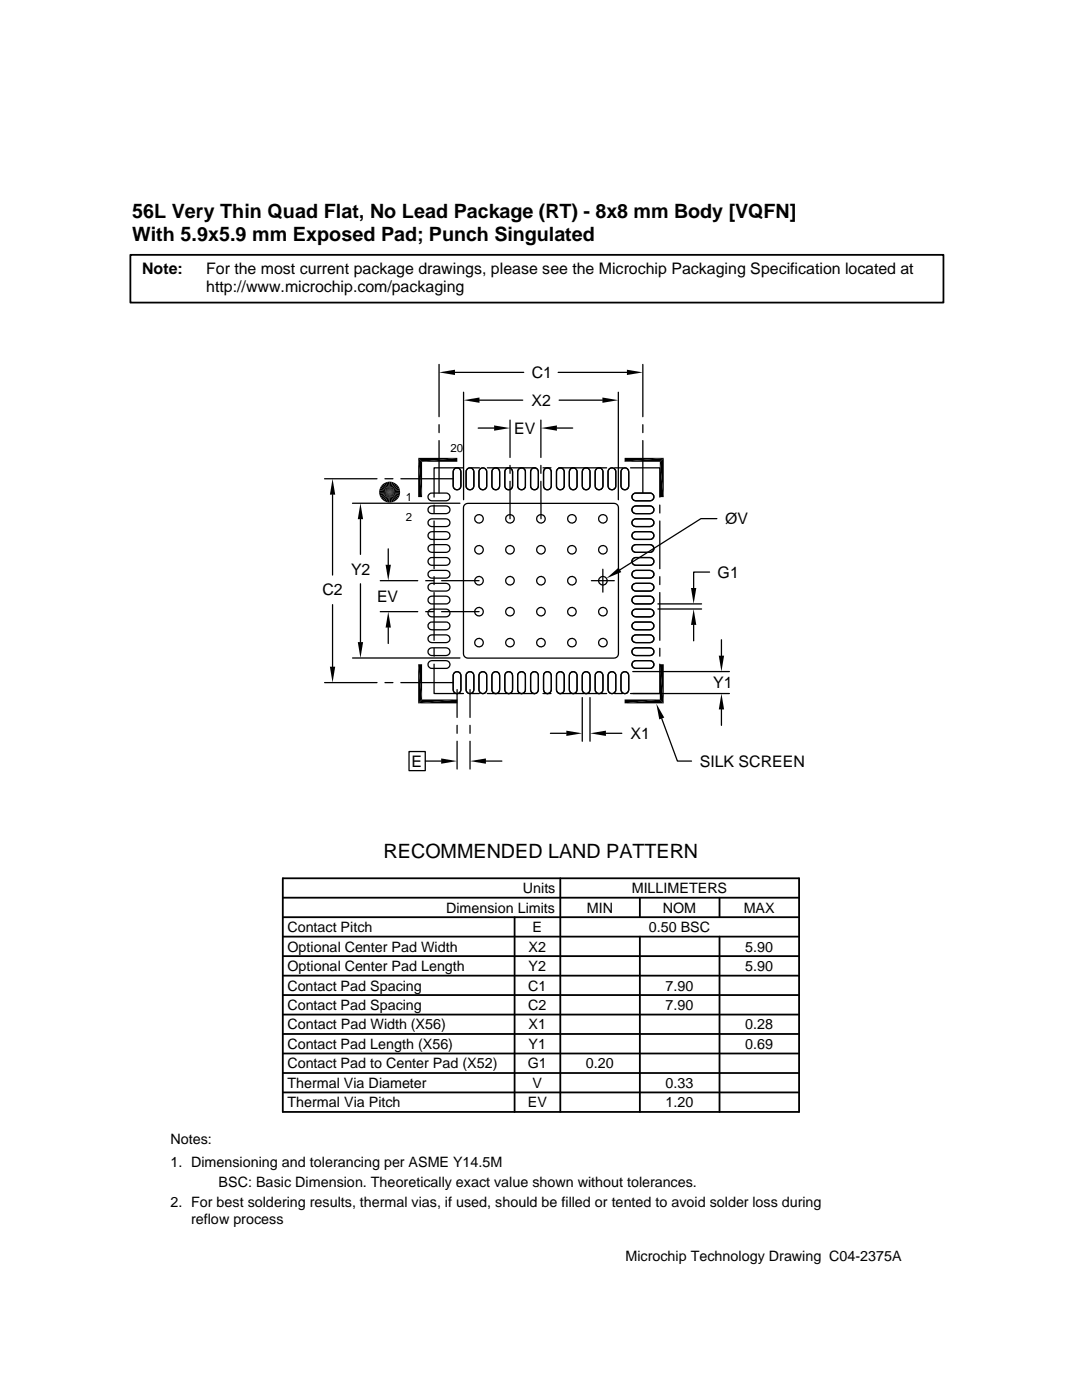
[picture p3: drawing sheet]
<svg xmlns="http://www.w3.org/2000/svg" width="216mm" height="279mm" viewBox="0 0 216 279" stroke-linecap="round" stroke-linejoin="round" font-family="sans-serif">
<g fill="none" stroke="#000" stroke-width=".25">
<path d="M87.6 72.7v10.5M90.8 74.3h13.7M92.5 78.3v21.4M95.7 79.9h8.6M111.4 74.3h13.7M111.6 79.9h8.6M123.4 78.3v21.4M128.3 72.7v10.5M64.8 95.5h10.4M66.4 98.7v16.1M76.8 95.5h1.6M80 95.5h10.4"/>
<path d="M85.7 98.6l.5-.2h2.8a.77 .77 0 0 1 .8 .8 .77 .77 0 0 1-.8 .7h-2.8a.77 .77 0 0 1-.8-.5 .77 .77 0 0 1 .3-.8zM87.6 84.8v1.5M87.6 87.9v10.5M90.7 93.5l.3-.1a.77 .77 0 0 1 1 .7v2.9a.77 .77 0 0 1-.8 .7 .77 .77 0 0 1-.8-.7v-2.9zM92.5 93.4h-5.9v5.8M93.3 93.5l.2-.1a.77 .77 0 0 1 1.1 .7v2.9a.77 .77 0 0 1-.8 .7 .77 .77 0 0 1-.8-.7v-3.1zM94.1 93.4h1.6M95.4 85.4h3.2M95.9 93.5l.2-.1a.76 .76 0 0 1 1 .7v2.9a.77 .77 0 0 1-.8 .7 .77 .77 0 0 1-.7-.7v-2.9zM97.2 93.4h9.6M98.5 93.5l.2-.1a.77 .77 0 0 1 1 .7v2.9a.77 .77 0 0 1-.8 .7 .77 .77 0 0 1-.8-.7v-2.9zM101 93.5l.3-.1a.77 .77 0 0 1 1 .7v2.9a.77 .77 0 0 1-.8 .7 .77 .77 0 0 1-.8-.7v-2.9z"/>
<path d="M101.8 83.8v7.5M101.8 92.9v1.6M101.8 96.1v7.4M103.6 93.5l.2-.1a.76 .76 0 0 1 1 .7v2.9a.77 .77 0 0 1-.7 .7 .77 .77 0 0 1-.8-.7v-2.9zM106.2 93.5l.2-.1a.77 .77 0 0 1 1 .7v2.9a.77 .77 0 0 1-.8 .7 .77 .77 0 0 1-.7-.7v-2.9zM107.9 96.1v7.4M107.9 83.8v7.5M107.9 92.9v1.6M108.4 93.4h1.5M108.8 93.5l.2-.1a.77 .77 0 0 1 1 .7v2.9a.77 .77 0 0 1-.8 .7 .77 .77 0 0 1-.7-.7v-2.9zM111.1 85.4h3.2M111.4 93.5l.2-.1a.77 .77 0 0 1 1 .7v2.9a.77 .77 0 0 1-.8 .7 .77 .77 0 0 1-.8-.7l.1-3.1z"/>
<path d="M111.5 93.4h9.6M113.9 93.5l.2-.1a.77 .77 0 0 1 1 .7v2.9a.77 .77 0 0 1-.7 .7 .77 .77 0 0 1-.8-.7v-2.9zM116.5 93.5l.2-.1a.77 .77 0 0 1 1 .7v2.9a.77 .77 0 0 1-.7 .7 .77 .77 0 0 1-.8-.7v-2.9zM119.1 93.5l.2-.1a.77 .77 0 0 1 1 .7v2.9a.77 .77 0 0 1-.8 .7 .77 .77 0 0 1-.7-.7v-3.1zM121.6 93.5l.3-.1a.76 .76 0 0 1 1 .7v2.9a.77 .77 0 0 1-.8 .7 .77 .77 0 0 1-.8-.7v-2.9zM122.6 93.4h1.6M124.2 93.5l.2-.1a.77 .77 0 0 1 1.1 .7v2.9a.77 .77 0 0 1-.8 .7 .77 .77 0 0 1-.8-.7v-2.9zM125.8 93.4h5.9v5.8M126.2 98.7l.4-.3h3.1a.77 .77 0 0 1 .8 .8 .77 .77 0 0 1-.8 .7h-3.1a.77 .77 0 0 1-.4-1.2zM128.3 84.8v1.5M128.3 87.9v10.5M70.3 100.4h21.5"/>
<path d="M71.9 103.6v7M71.9 116.5v11.6M75.9 115.9h7.5M77.5 109.5v3.2M84.9 115.9h1.6M85.6 101.3l.6-.3h2.8a.77 .77 0 0 1 .8 .7 .77 .77 0 0 1-.8 .8h-2.8l-.5-.1a.73 .73 0 0 1-.1-1.1zM85.6 106.4l.6-.3h2.8a.77 .77 0 0 1 .8 .8 .77 .77 0 0 1-.8 .8h-2.8l-.5-.2a.73 .73 0 0 1-.1-1.1zM85.6 114.2l.6-.4h2.8a.77 .77 0 0 1 .8 .8 .77 .77 0 0 1-.8 .8h-2.8l-.5-.2a.73 .73 0 0 1-.1-1zM85.6 119.3l.6-.3h2.8a.77 .77 0 0 1 .8 .8 .77 .77 0 0 1-.8 .7h-2.8l-.5-.1a.73 .73 0 0 1-.1-1.1zM85.7 103.7l.5-.2h2.8a.77 .77 0 0 1 .8 .8 .77 .77 0 0 1-.8 .8h-2.8a.77 .77 0 0 1-.8-.5 .77 .77 0 0 1 .3-.9zM85.7 108.8l.5-.1h2.8a.77 .77 0 0 1 .8 .8 .77 .77 0 0 1-.8 .7h-2.8a.77 .77 0 0 1-.8-.5 .77 .77 0 0 1 .3-.9zM85.7 111.4l.5-.1h2.8a.77 .77 0 0 1 .8 .7 .77 .77 0 0 1-.8 .8h-2.8a.77 .77 0 0 1-.8-.5 .77 .77 0 0 1 .3-.9z"/>
<path d="M85.7 116.6l.5-.2h2.8a.77 .77 0 0 1 .8 .8 .77 .77 0 0 1-.8 .8h-2.8a.77 .77 0 0 1-.8-.6 .77 .77 0 0 1 .3-.8zM86.6 100.8v1.6M86.6 104v9.5M86.6 115.1v1.6M86.6 118.3v9.5M88.1 115.9h7.5M92.8 100.6l.6-.1h29.1a.88 .88 0 0 1 .9 .8v29.2a.88 .88 0 0 1-.9 .8h-29.1a.88 .88 0 0 1-.9-.8v-29.2zM118 115.9h4.6M120.3 113.6v4.6M126.2 119.3l.7-.3h2.8a.77 .77 0 0 1 .8 .8 .77 .77 0 0 1-.8 .7h-2.8l-.5-.1a.76 .76 0 0 1-.2-1.1zM126.2 116.7l.7-.3h2.8a.77 .77 0 0 1 .8 .8 .77 .77 0 0 1-.8 .8l-3.1-.1a.77 .77 0 0 1-.4-1.2zM126.2 114.2l.7-.4h2.8a.77 .77 0 0 1 .8 .8 .77 .77 0 0 1-.8 .8l-3.1-.1a.77 .77 0 0 1-.4-1.1z"/>
<path d="M126.2 111.6l.4-.3h3.1a.77 .77 0 0 1 .8 .7 .77 .77 0 0 1-.8 .8h-3.1a.77 .77 0 0 1-.4-1.2zM126.2 109l.7-.3h2.8a.77 .77 0 0 1 .8 .8 .77 .77 0 0 1-.8 .7h-3.1a.77 .77 0 0 1-.4-1.2zM126.2 106.4l.7-.3h2.8a.77 .77 0 0 1 .8 .8 .77 .77 0 0 1-.8 .8h-2.8l-.5-.2a.76 .76 0 0 1-.2-1.1zM126.2 103.9l.7-.4h2.8a.77 .77 0 0 1 .8 .8 .77 .77 0 0 1-.8 .8h-3.1a.77 .77 0 0 1-.4-1.2zM126.2 101.3l.7-.3h2.8a.77 .77 0 0 1 .8 .7 .77 .77 0 0 1-.8 .8h-3.1a.77 .77 0 0 1-.4-1.2zM131.7 100.8v1.6M131.7 104v9.5M131.7 115.1v1.6M131.7 118.3v9.5M141.6 114.2h-3.2v3.1M143 103.5h-3.1l-16.2 10.2M64.8 136.2h10.4"/>
<path d="M66.4 120.7v12.4M70.3 131.3h21.5M75.9 122.1h7.5M76.8 136.2h1.6M77.5 125.2v3.2M80 136.2h10.4M84.9 122.1h1.6M85.6 121.9l.6-.3h2.8a.77 .77 0 0 1 .8 .7 .77 .77 0 0 1-.8 .8h-2.8l-.5-.1a.73 .73 0 0 1-.1-1.1zM85.6 127l.6-.3h2.8a.77 .77 0 0 1 .8 .8 .77 .77 0 0 1-.8 .7h-2.8l-.5-.1a.73 .73 0 0 1-.1-1.1zM85.6 132.2l.6-.4h2.8a.77 .77 0 0 1 .8 .8 .77 .77 0 0 1-.8 .8h-2.8l-.5-.2a.73 .73 0 0 1-.1-1zM85.7 124.3l.5-.2h2.8a.77 .77 0 0 1 .8 .8 .77 .77 0 0 1-.8 .8h-2.8a.77 .77 0 0 1-.8-.5 .77 .77 0 0 1 .3-.9zM85.7 129.4l.5-.1h2.8a.77 .77 0 0 1 .8 .8 .77 .77 0 0 1-.8 .7h-2.8a.77 .77 0 0 1-.8-.5 .77 .77 0 0 1 .3-.9z"/>
<path d="M86.6 132.5v5.9h5.9M86.6 129.4v1.6M88.1 122.1h7.5M90.6 134.4a.77 .77 0 0 1 .8-.3 .77 .77 0 0 1 .6 .7v2.8a.77 .77 0 0 1-.8 .8 .77 .77 0 0 1-.8-.8v-2.8zM91.2 137.6v5.6M93.2 134.4a.78 .78 0 0 1 .8-.3 .78 .78 0 0 1 .6 .7v2.8a.77 .77 0 0 1-.8 .8 .77 .77 0 0 1-.8-.8v-2.8zM93.8 137.6v5.6M94.1 138.4h1.6M95.7 134.4a.77 .77 0 0 1 .9-.3 .77 .77 0 0 1 .5 .7v2.8a.77 .77 0 0 1-.8 .8 .77 .77 0 0 1-.7-.8v-2.8zM97.2 138.4h9.6M98.3 134.4a.77 .77 0 0 1 .9-.3 .77 .77 0 0 1 .5 .7v2.8a.77 .77 0 0 1-.8 .8 .77 .77 0 0 1-.8-.8v-2.8zM100.9 134.4a.77 .77 0 0 1 .8-.3 .77 .77 0 0 1 .6 .7v2.8a.77 .77 0 0 1-.8 .8 .77 .77 0 0 1-.8-.8v-2.8z"/>
<path d="M103.4 134.4a.77 .77 0 0 1 .9-.3 .77 .77 0 0 1 .5 .7v2.8a.77 .77 0 0 1-.7 .8 .77 .77 0 0 1-.8-.8v-2.8zM106 134.4a.77 .77 0 0 1 .9-.3 .77 .77 0 0 1 .5 .7v2.8a.77 .77 0 0 1-.8 .8 .77 .77 0 0 1-.7-.8v-2.8zM108.4 138.4h1.5M108.6 134.4a.77 .77 0 0 1 .9-.3 .77 .77 0 0 1 .5 .7v2.8a.77 .77 0 0 1-.8 .8 .77 .77 0 0 1-.7-.8v-2.8zM111.2 134.4a.78 .78 0 0 1 .8-.3 .78 .78 0 0 1 .6 .7v2.8a.77 .77 0 0 1-.8 .8 .77 .77 0 0 1-.8-.8v-2.8zM111.5 138.4h9.6M113.7 134.4a.77 .77 0 0 1 .9-.3 .77 .77 0 0 1 .5 .7v2.8a.77 .77 0 0 1-.7 .8 .77 .77 0 0 1-.8-.8v-2.8zM116.2 139.2v8.7M116.3 134.4a.77 .77 0 0 1 .9-.3 .77 .77 0 0 1 .5 .7v2.8a.77 .77 0 0 1-.7 .8 .77 .77 0 0 1-.8-.8v-2.8zM117.7 139.2v8.7M118.9 134.4a.78 .78 0 0 1 .9-.3 .78 .78 0 0 1 .5 .7v2.8a.77 .77 0 0 1-.8 .8 .77 .77 0 0 1-.7-.8v-2.8zM121.5 134.4a.77 .77 0 0 1 .8-.3 .77 .77 0 0 1 .6 .7v2.8a.77 .77 0 0 1-.8 .8 .77 .77 0 0 1-.8-.8v-2.8z"/>
<path d="M122.6 138.4h1.6M124.1 134.4a.77 .77 0 0 1 .8-.3 .77 .77 0 0 1 .6 .7v2.8a.77 .77 0 0 1-.8 .8 .77 .77 0 0 1-.8-.8v-2.8zM125.8 138.4h19.7M126.2 132.2l.7-.4h2.8a.77 .77 0 0 1 .8 .8 .77 .77 0 0 1-.8 .8h-2.8l-.5-.2a.76 .76 0 0 1-.2-1zM126.2 129.6l.7-.3h2.8a.77 .77 0 0 1 .8 .8 .77 .77 0 0 1-.8 .7h-3.1a.77 .77 0 0 1-.4-1.2zM126.2 127l.7-.3h2.8a.77 .77 0 0 1 .8 .8 .77 .77 0 0 1-.8 .7h-3.1a.77 .77 0 0 1-.4-1.2zM126.2 124.5l.4-.3 3.1-.1a.77 .77 0 0 1 .8 .8 .77 .77 0 0 1-.8 .8l-3.1-.1a.77 .77 0 0 1-.4-1.1zM126.2 121.9l.7-.3h2.8a.77 .77 0 0 1 .8 .7 .77 .77 0 0 1-.8 .8h-3.1a.77 .77 0 0 1-.4-1.2zM126.3 134h19.2M131.3 121.5h8.7M131.3 120.5h8.7M131.7 129.4v1.6"/>
<path d="M131.7 132.5v5.9M138.4 124.7v3.2M144 127.7v3.2M81.6 150h3.3v3.8h-3.3zM84.9 151.9h3.1M91.2 144.8v1.5M91.2 147.9v5.6M93.8 144.8v1.5M93.8 147.9v5.6M97 151.9h3.1M109.8 146.3h3.2M120.9 146.3h3.2"/>
<path d="M132 143.4l3.2 8.5h2.8M144 141.6v3.2"/>
<circle cx="95.6" cy="115.9" r=".85"/>
<circle cx="95.6" cy="109.7" r=".85"/>
<circle cx="95.6" cy="103.5" r=".85"/>
<circle cx="101.8" cy="115.9" r=".85"/>
<circle cx="101.8" cy="109.7" r=".85"/>
<circle cx="101.8" cy="103.5" r=".85"/>
<circle cx="107.9" cy="115.9" r=".85"/>
<circle cx="107.9" cy="109.7" r=".85"/>
<circle cx="107.9" cy="103.5" r=".85"/>
<circle cx="114.1" cy="115.9" r=".85"/>
<circle cx="114.1" cy="109.7" r=".85"/>
<circle cx="114.1" cy="103.5" r=".85"/>
<circle cx="120.3" cy="115.9" r=".85"/>
<circle cx="120.3" cy="109.7" r=".85"/>
<circle cx="120.3" cy="103.5" r=".85"/>
<circle cx="95.6" cy="122.1" r=".85"/>
<circle cx="95.6" cy="128.3" r=".85"/>
<circle cx="101.8" cy="122.1" r=".85"/>
<circle cx="101.8" cy="128.3" r=".85"/>
<circle cx="107.9" cy="122.1" r=".85"/>
<circle cx="107.9" cy="128.3" r=".85"/>
<circle cx="114.1" cy="122.1" r=".85"/>
<circle cx="114.1" cy="128.3" r=".85"/>
<circle cx="120.3" cy="122.1" r=".85"/>
<circle cx="120.3" cy="128.3" r=".85"/>
</g>
<g fill="none" stroke="#000" stroke-width=".36">
<path d="M26 50.9h162.3v9.5h-162.3zM56.4 179.2h103M56.4 175.3h103v46.6h-103zM111.8 175.3v46.6M127.7 179.2v3.8M143.6 179.2v3.8M56.4 183h103M56.4 190.8h103M56.4 186.9h103M56.4 194.7h103M56.4 198.6h103M102.7 183v38.9"/>
<path d="M127.7 186.9v35M143.6 186.9v35M56.4 202.5h103M56.4 206.4h103M56.4 214.1h103M56.4 210.2h103M56.4 218h103"/>
</g>
<g fill="#000">
<path d="M87.6 74.3l3.2-.5v1zM92.5 79.9l3.2-.6v1.1zM120.2 79.3l3.2 .6-3.2 .5zM125.1 73.8l3.2 .5-3.2 .5zM66.4 95.5l.5 3.2h-1.1zM75.7 98.6l2-.4-1.9 .8zM75.8 97.4l1.9 .8-2-.4zM75.8 99l1.9-.8-1.7 1.2zM76 97l1.7 1.2-1.9-.8zM76 99.4l1.7-1.2-1.4 1.5zM76.3 96.7l1.4 1.5-1.7-1.2zM77.7 98.2l-1.1 1.7-.3-.2z"/>
<path d="M76.3 96.7l.3-.2 1.1 1.7zM77.7 98.2l-.8 1.9-.3-.2zM76.6 96.5l.3-.2 .8 1.9zM76.9 96.3l.4-.1 .4 2zM78.2 96.2l.3 .1-.8 1.9zM78.5 96.3l.4 .2-1.2 1.7zM77.7 98.2l1.5 1.5-.3 .2zM78.9 96.5l.3 .2-1.5 1.5zM77.7 98.2l1.8 1.2-.3 .3zM77.7 98.2l1.5-1.5 .3 .3zM77.7 98.2l2 .8-.2 .4zM77.7 98.2l1.8-1.2 .2 .4z"/>
<path d="M77.7 98.2l2.1 .4-.1 .4zM77.7 98.2l2-.8 .1 .4zM83.4 91.4l.8 7.8h-.8zM83.4 91.4h7.8l-7 .8zM83.4 91.4l.8 .8v7zM84.2 92.2l7-.8v.8zM98.6 84.9l3.2 .5-3.2 .6zM107.9 85.4l3.2-.5v1.1zM124.6 91.4h7.8l-7.8 .8zM124.6 92.2l7.8-.8-.7 .8zM131.7 92.2l.7 7h-.7zM131.7 92.2l.7-.8v7.8z"/>
<path d="M71.9 100.4l.6 3.2h-1.1zM77.7 98.2l-.4 2.1-.4-.2zM76.9 112.7h1.1l-.5 3.2zM77.7 98.2l.8 1.9-.3 .2zM77.7 98.2l1.2 1.7-.4 .2zM121 115.4l2.4-2.1 .6 .9zM137.9 117.3h1l-.5 3.2zM65.8 133.1h1.1l-.5 3.1zM71.4 128.1h1.1l-.6 3.2zM77.5 122.1l.5 3.1h-1.1zM83.4 132.6h.8v7zM84.2 139.6h7l-7.8 .8z"/>
<path d="M131.7 132.6l.7 7.8-.7-.8zM124.6 139.6h7.1l-7.1 .8zM131.7 132.6h.7v7.8zM138.4 121.5l.5 3.2h-1zM143.4 130.9h1.1l-.5 3.1zM83.4 132.6l.8 7-.8 .8zM88 151.4l3.2 .5-3.2 .5zM83.4 140.4l7.8-.8v.8zM93.8 151.9l3.2-.5v1zM113 145.8l3.2 .5-3.2 .6zM117.7 146.3l3.2-.5v1.1zM131 140.4l1.5 2.8-.9 .4z"/>
<path d="M124.6 140.4l7.1-.8 .7 .8zM144 138.4l.5 3.2h-1.1z"/>
</g>
<path d="M75.6 98h4.2M77.5 96.1v4.2M79.8 98.4h-4.2" fill="none" stroke="#000" stroke-width=".4"/>
<path d="M78 96.1v4.2" fill="none" stroke="#000" stroke-width=".42"/>
<g font-size="3.9">
<text x="26.4" y="43.5">56L Very Thin Quad Flat, No Lead Package (RT) - 8x8 mm Body [VQFN]</text>
<text x="26.4" y="48">With 5.9x5.9 mm Exposed Pad; Punch Singulated</text>
<text x="76.5" y="171.1">RECOMMENDED LAND PATTERN</text>
</g>
<g font-size="3.2">
<text x="28.4" y="54.6">Note:</text>
<text x="41.1" y="54.6">For the most current package drawings, please see the Microchip Packaging Specification located at</text>
<text x="41.1" y="58.3">http://www.microchip.com/packaging</text>
<text x="106.1" y="75.4">C1</text>
<text x="106.1" y="81">X2</text>
<text x="102.6" y="86.6">EV</text>
<text x="144.7" y="104.6">ØV</text>
<text x="64.3" y="118.8">C2</text>
<text x="70" y="114.7">Y2</text>
<text x="143.2" y="115.3">G1</text>
<text x="75.2" y="120.1">EV</text>
<text x="142.3" y="137.4">Y1</text>
<text x="125.8" y="147.5">X1</text>
<text x="82.1" y="153">E</text>
<text x="139.6" y="153.1">SILK SCREEN</text>
</g>
<g font-size="2.9">
<text x="104.3" y="178.2">Units</text>
<text x="126" y="178.2">MILLIMETERS</text>
<text x="89" y="182.1">Dimension Limits</text>
<text x="117.1" y="182.1">MIN</text>
<text x="132.3" y="182.1">NOM</text>
<text x="148.4" y="182.1">MAX</text>
<text x="57.3" y="189.9">Optional Center Pad Width</text>
<text x="57.3" y="186">Contact Pitch</text>
<text x="105.5" y="189.9">X2</text>
<text x="106.3" y="186">E</text>
<text x="129.5" y="186">0.50 BSC</text>
<text x="148.7" y="189.9">5.90</text>
<text x="57.3" y="197.7">Contact Pad Spacing</text>
<text x="57.3" y="193.8">Optional Center Pad Length</text>
<text x="105.4" y="197.7">C1</text>
<text x="105.5" y="193.8">Y2</text>
<text x="132.8" y="197.7">7.90</text>
<text x="148.7" y="193.8">5.90</text>
<text x="57.3" y="201.6">Contact Pad Spacing</text>
<text x="105.4" y="201.6">C2</text>
<text x="132.8" y="201.6">7.90</text>
<text x="57.3" y="209.3">Contact Pad Length (X56)</text>
<text x="57.3" y="205.4">Contact Pad Width (X56)</text>
<text x="105.5" y="209.3">Y1</text>
<text x="105.5" y="205.4">X1</text>
<text x="148.7" y="209.3">0.69</text>
<text x="148.7" y="205.4">0.28</text>
<text x="57.3" y="213.2">Contact Pad to Center Pad (X52)</text>
<text x="105.3" y="213.2">G1</text>
<text x="116.9" y="213.2">0.20</text>
<text x="57.3" y="217.1">Thermal Via Diameter</text>
<text x="57.3" y="221">Thermal Via Pitch</text>
<text x="105.3" y="221">EV</text>
<text x="106.3" y="217.1">V</text>
<text x="132.8" y="217.1">0.33</text>
<text x="132.8" y="221">1.20</text>
<text x="34" y="228.3">Notes:</text>
<text x="34" y="232.9">1. Dimensioning and tolerancing per ASME Y14.5M</text>
<text x="43.6" y="236.9">BSC: Basic Dimension. Theoretically exact value shown without tolerances.</text>
<text x="34" y="241">2. For best soldering results, thermal vias, if used, should be filled or tented to avoid solder loss during</text>
<text x="38.1" y="244.3">reflow process</text>
<text x="124.8" y="251.7">Microchip Technology Drawing C04-2375A</text>
</g>
<g font-size="2.3">
<text x="89.9" y="90.2">20</text>
<text x="81" y="100">1</text>
<text x="81" y="104">2</text>
</g>
</svg>
